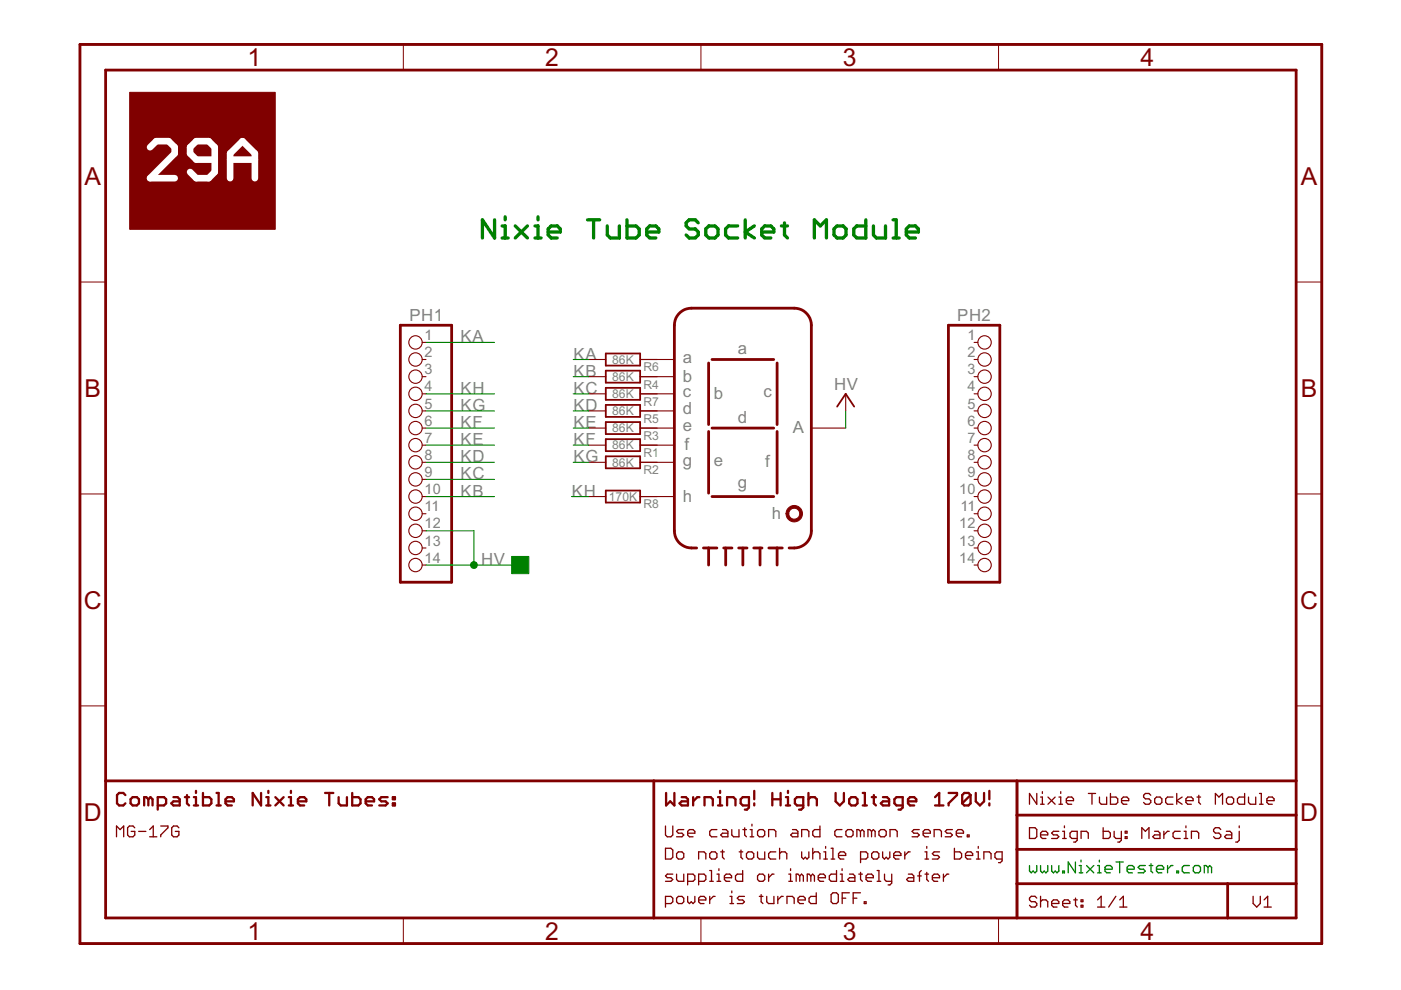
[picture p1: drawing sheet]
<svg xmlns="http://www.w3.org/2000/svg" width="297mm" height="210mm" viewBox="0 0 297 210" stroke-linecap="round" stroke-linejoin="round" font-family="sans-serif">
<g fill="none" stroke="#800000" stroke-width=".59">
<path d="M17 9.4h263.2v190.7h-263.2zM22.4 14.9h252.4v179.7h-252.4zM84.9 69h10.9v54.4h-10.9zM150.2 77v13M151 76.2h13M164.8 77v13M201.1 69h10.9v54.4h-10.9zM150.2 91.5v13.1M151 90.8h13M164.8 91.5v13.1M147.7 116.2a3.8 3.8 0 0 1-4.7-3.7v-43.5a3.6 3.6 0 0 1 3.6-3.7h21.8a3.6 3.6 0 0 1 3.6 3.7v43.5a3.8 3.8 0 0 1-4.7 3.7M149.1 116.2h2.9"/>
<path d="M150.2 116.2v3.6M151 105.3h13M153.4 116.2h1.8M153.9 116.2v3.6M156.6 116.2h1.8M157.5 116.2v3.6M159.8 116.2h1.8M161.1 116.2v3.6M163 116.2h2.9M164.8 116.2v3.6M22.4 165.6h252.4M138.6 165.6v29"/>
<path d="M215.6 165.6v29M215.6 172.8h59.2M215.6 180.1h59.2M215.6 187.4h59.2M260.3 187.4v7.2"/>
</g>
<g fill="none" stroke="#800000" stroke-width=".28">
<path d="M24.7 177.4v-2.3l.8 .8 .7-.8v2.3M28.6 175.5l-.4-.4h-.8l-.3 .4v1.5l.3 .4h.8l.4-.4v-.7h-.8M29.4 176.3h1.5M31.7 177.4h1.6M31.7 175.9l.8-.8v2.3M34.1 175.1h1.5v.4l-1.5 1.5v.4M37.9 175.5l-.4-.4h-.7l-.4 .4v1.5l.4 .4h.7l.4-.4v-.7h-.7M141.1 175.1v1.9l.4 .4h.7l.4-.4v-1.9M141.1 179.9h1.1l.4 .3v1.6l-.4 .3h-1.1zM145 175.9h-1.2l-.4 .4 .4 .4h.8l.4 .3-.4 .4h-1.2M145.8 176.7h1.5v-.4l-.4-.4h-.7l-.4 .4v.7l.4 .4h.7M152 175.9h-1.1l-.4 .4v.7l.4 .4h1.1"/>
<path d="M153.2 175.9h.7l.4 .4v1.1h-1.1l-.4-.4 .4-.3h1.1M155.2 175.9v1.1l.3 .4h1.2v-1.5M157.5 175.9h.8M157.9 175.5v1.5l.4 .4M159 177.4h.8M159 175.9h.4v1.5M159.4 174.8v.3M160.6 176.3l.4-.4h.8l.3 .4v.7l-.3 .4h-.8l-.4-.4zM163 177.4v-1.5h1.1l.4 .4v1.1M165.3 179.9v2.2M168 175.9h.8l.4 .4v1.1h-1.2l-.4-.4 .4-.3h1.2M170 177.4v-1.5h1.1l.4 .4v1.1"/>
<path d="M172.3 179.9v2.2M173.8 175.1v2.3h-1.1l-.4-.4v-.7l.4-.4h1.1M175 179.5v.4M176.2 179.9h.4v2.2M178.5 175.9h-1.1l-.4 .4v.7l.4 .4h1.1M179.3 176.3l.4-.4h.8l.4 .4v.7l-.4 .4h-.8l-.4-.4zM182.4 176.3l-.3-.4h-.4v1.5M182.4 176.3v1.1M182.4 176.3l.4-.4 .4 .4v1.1M184.8 176.3l-.4-.4h-.4v1.5M184.8 176.3v1.1M184.8 176.3l.4-.4 .3 .4v1.1"/>
<path d="M186.4 176.3l.4-.4h.7l.4 .4v.7l-.4 .4h-.7l-.4-.4zM188.7 177.4v-1.5h1.1l.4 .4v1.1M194.9 175.9h-1.1l-.4 .4 .4 .4h.7l.4 .3-.4 .4h-1.1M195.7 176.7h1.6v-.4l-.4-.4h-.8l-.4 .4v.7l.4 .4h.8M196.5 179.5v.4M198.1 177.4v-1.5h1.1l.4 .4v1.1M201.9 175.9h-1.1l-.4 .4 .4 .4h.7l.4 .3-.4 .4h-1.1M202.4 179.9v2.2h1.1l.4-.3v-.8l-.4-.4h-1.1M202.8 176.7h1.5v-.4l-.4-.4h-.8l-.3 .4v.7l.3 .4h.8M205.1 177h.4v.4h-.4zM207.4 179.5v.4M218.3 175.5h1.1l.4 .4v1.5l-.4 .4h-1.1z"/>
<path d="M219.8 168.2v2.3l-1.5-2.3v2.3M220.6 169h.4v1.5M220.6 170.5h.8M220.6 177h1.5v-.4l-.3-.3h-.8l-.4 .3v.8l.4 .4h.8M221 167.9v.3M222.2 169l1.5 1.5M223.7 169l-1.5 1.5M224.5 176.3h-1.1l-.4 .3 .4 .4h.7l.4 .4-.4 .4h-1.1M224.5 169h.4v1.5M224.5 170.5h.8M224.9 167.9v.3M225.3 177.8h.8"/>
<path d="M225.3 176.3h.4v1.5M225.7 175.1v.4M226.1 169.8h1.5v-.4l-.4-.4h-.7l-.4 .4v.7l.4 .4h.7M228.4 177.8h-1.2l-.3-.4v-.8l.3-.3h1.2v1.9l-.4 .3h-.4M229.2 177.8v-1.5h1.2l.3 .3v1.2M230.8 168.2h1.5M231.5 168.2v2.3M233.1 169v1.1l.4 .4h1.1v-1.5M233.9 175.5v2.3h1.1l.4-.4v-.8l-.4-.3h-1.1M235.4 168.2v2.3h1.2l.4-.4v-.7l-.4-.4h-1.2M236.2 176.3v1.1l.4 .4h1.1M237.7 176.3v1.9l-.3 .3h-.4"/>
<path d="M237.8 169.8h1.5v-.4l-.4-.4h-.7l-.4 .4v.7l.4 .4h.7M238.6 177.4h.4v.4h-.4zM238.6 176.3h.4v.3h-.4zM242.1 177.8v-2.3l.7 .8 .8-.8v2.3M244 168.6l-.4-.4h-.8l-.3 .4v.4l.3 .4h.8l.4 .4v.3l-.4 .4h-.8l-.3-.4M244.8 176.3h.8l.3 .3v1.2h-1.1l-.4-.4 .4-.4h1.1M245.2 169h.8l.3 .4v.7l-.3 .4h-.8l-.4-.4v-.7zM246.8 176.3v1.5M247.9 176.3h-.4l-.7 .7M248.7 169h-1.2l-.4 .4v.7l.4 .4h1.2M249.5 168.2v2.3M250.2 176.3h-1.1l-.4 .3v.8l.4 .4h1.1"/>
<path d="M250.6 169l-1.1 .8 1.1 .7M251.1 176.3h.3v1.5M251.1 177.8h.7M251.4 169.8h1.6v-.4l-.4-.4h-.8l-.4 .4v.7l.4 .4h.8M251.4 175.1v.4M252.6 177.8v-1.5h1.2l.3 .3v1.2M253.8 169h.8M254.2 168.6v1.5l.4 .4M257.7 170.5v-2.3l.7 .8 .8-.8v2.3M258.8 175.9l-.4-.4h-.7l-.4 .4v.4l.4 .3h.7l.4 .4v.4l-.4 .4h-.7l-.4-.4M260 176.3h.8l.4 .3v1.2h-1.2l-.4-.4 .4-.4h1.2M260.4 169h.8l.4 .4v.7l-.4 .4h-.8l-.4-.4v-.7z"/>
<path d="M262.7 176.3v1.9l-.3 .3h-.4M262.7 175.1v.4M263.9 168.2v2.3h-1.2l-.3-.4v-.7l.3-.4h1.2M264.7 169v1.1l.4 .4h1.1v-1.5M267 170.5h.8M267 168.2h.4v2.3M268.6 169.8h1.5v-.4l-.4-.4h-.7l-.4 .4v.7l.4 .4h.7M141.1 191.6h1.1l.4-.4v-.8l-.4-.3h-1.1v2.2M142.6 185.3h-1.1l-.4 .4 .4 .4h.7l.4 .4-.4 .4h-1.1M143.4 181l.4-.4h.8l.4 .4v.8l-.4 .3h-.8l-.4-.3zM143.4 185.3v1.2l.4 .4h1.2v-1.6M143.4 190.4l.4-.3h.8l.4 .3v.8l-.4 .4h-.8l-.4-.4z"/>
<path d="M145.8 186.9h1.1l.4-.4v-.8l-.4-.4h-1.1v2.3M145.8 190.1v1.1l.4 .4 .4-.4 .3 .4 .4-.4v-1.1M148.1 186.9h1.2l.3-.4v-.8l-.3-.4h-1.2v2.3M148.1 182.1v-1.5h1.2l.3 .4v1.1M148.1 190.8h1.5v-.4l-.3-.3h-.8l-.4 .3v.8l.4 .4h.8M150.5 190.1v1.5M150.5 186.9h.7M150.5 184.6h.4v2.3M150.9 180.6h.7l.4 .4v.8l-.4 .3h-.7l-.4-.3v-.8zM151.6 190.1h-.4l-.7 .7M152 186.9h.8M152 185.3h.4v1.6"/>
<path d="M152.4 184.2v.4M152.8 180.6h.8M153.2 180.2v1.6l.4 .3M153.6 186.1h1.5v-.4l-.4-.4h-.7l-.4 .4v.8l.4 .4h.7M154.8 190.1h.4v1.5M154.8 191.6h.7M155.2 188.9v.4M156.7 180.6h.8M157.1 180.2v1.6l.4 .3M157.5 184.6v2.3h-1.2l-.4-.4v-.8l.4-.4h1.2M157.8 190.1h-1.1l-.4 .3 .4 .4h.8l.3 .4-.3 .4h-1.2M158.3 181l.3-.4h.8l.4 .4v.8l-.4 .3h-.8l-.3-.3z"/>
<path d="M160.6 180.6v1.2l.4 .3h1.1v-1.5M160.6 185.7l.4-.4h.8l.3 .4v.8l-.3 .4h-.8l-.4-.4zM161 190.1h.8M161.4 189.7v1.5l.4 .4M162.6 190.1v1.1l.3 .4h1.2v-1.5M163 185.3v1.6M164.1 185.3h-.4l-.7 .8M164.5 180.6h-1.2l-.3 .4v.8l.3 .3h1.2M164.9 190.1v1.5M165.3 181l.4-.4h.7l.4 .4v1.1M166.1 190.1h-.4l-.8 .7M166.9 191.6v-1.5h1.1l.4 .3v1.2"/>
<path d="M167.2 186.9h.8M167.2 185.3h.4v1.6M167.6 184.2v.4M169.2 190.8h1.5v-.4l-.4-.3h-.7l-.4 .3v.8l.4 .4h.7M169.6 185.7l-.4-.4h-.4v1.6M169.6 185.7v1.2M169.6 185.7l.3-.4 .4 .4v1.2M170 180.6v1.2l.3 .3 .4-.3 .4 .3 .4-.3v-1.2M171.9 185.7l-.4-.4h-.3v1.6M171.9 185.7v1.2M171.9 185.7l.4-.4 .4 .4v1.2M172.3 181l.4-.4h.8l.3 .4v1.1"/>
<path d="M173.1 189.3v2.3h-1.2l-.4-.4v-.8l.4-.3h1.2M173.5 186.1h1.5v-.4l-.4-.4h-.7l-.4 .4v.8l.4 .4h.7M174.7 182.1h.7M174.7 180.6h.3v1.5M176.2 182.1h.8M176.2 189.7l.4-.4h.8l.3 .4v1.5l-.3 .4h-.8l-.4-.4zM177.4 184.6v2.3h-1.2l-.4-.4v-.8l.4-.4h1.2M177.8 181.4h1.5v-.4l-.4-.4h-.7l-.4 .4v.8l.4 .3h.7M178.2 186.9h.7M178.2 185.3h.3v1.6M178.5 184.2v.4M178.6 190.4h.7"/>
<path d="M180.1 189.3h-1.5v2.3M180.1 185.3h.8l.4 .4v1.2h-1.2l-.4-.4 .4-.4h1.2M180.9 190.4h.8M182.1 185.3h.7M182.4 189.3h-1.5v2.3M182.5 182.1h1.1l.4-.3v-.8l-.4-.4h-1.1v2.3M182.5 185v1.5l.3 .4M183.2 191.2h.4v.4h-.4zM183.6 186.1h1.6v-.4l-.4-.4h-.8l-.4 .4v.8l.4 .4h.8M184.8 181l.4-.4h.7l.4 .4v.8l-.4 .3h-.7l-.4-.3zM186 184.6h.4v2.3M186 186.9h.7"/>
<path d="M187.1 180.6v1.2l.4 .3 .4-.3 .4 .3 .4-.3v-1.2M187.5 185.3v1.2l.4 .4h1.2M189.1 185.3v1.9l-.4 .4h-.4M189.5 181.4h1.5v-.4l-.4-.4h-.7l-.4 .4v.8l.4 .3h.7M191.8 180.6v1.5M192.6 185.3h.8l.3 .4v1.2h-1.1l-.4-.4 .4-.4h1.1M193 180.6h-.4l-.8 .8M194.6 185.7h.7M195.3 184.6l-.4 .4v1.9M196.1 182.1h.8M196.1 180.6h.4v1.5M196.1 185.3h.8"/>
<path d="M196.5 185v1.5l.4 .4M197.7 186.1h1.5v-.4l-.4-.4h-.7l-.4 .4v.8l.4 .4h.7M199.2 180.6h-1.1l-.4 .4 .4 .4h.7l.4 .4-.4 .3h-1.1M200 185.3v1.6M201.2 185.3h-.4l-.8 .8M204.7 181.4h1.5v-.4l-.4-.4h-.7l-.4 .4v.8l.4 .3h.7M207 182.1h.8M207 180.6h.4v1.5M208.6 182.1v-1.5h1.1l.4 .4v1.1M212.5 182.1h-1.2l-.4-.3v-.8l.4-.4h1.2v1.9l-.4 .4h-.4M219.8 190.4l-.4-.4h-.7l-.4 .4v.4l.4 .4h.7l.4 .4v.3l-.4 .4h-.7l-.4-.4M220.6 190v2.3"/>
<path d="M220.6 191.2l.4-.4h.8l.3 .4v1.1M223 191.6h1.5v-.4l-.4-.4h-.7l-.4 .4v.7l.4 .4h.7M225.3 191.6h1.5v-.4l-.4-.4h-.7l-.4 .4v.7l.4 .4h.7M227.6 190.8h.8M228 190.4v1.5l.4 .4M229.2 190.8h.4v.4h-.4zM229.2 191.9h.4v.4h-.4zM232.7 192.3h1.6M232.7 190.8l.8-.8v2.3M236.6 190l-1.5 2.3M237.4 192.3h1.5M237.4 190.8l.8-.8v2.3"/>
<path d="M265.7 190v1.6l.7 .7 .8-.7v-1.6M268 190.8l.8-.8v2.3M268 192.3h1.5"/>
</g>
<g fill="none" stroke="#800000" stroke-width=".49">
<path d="M26.6 168.6l-.5-.5h-.8l-.5 .5v1.7l.5 .5h.8l.5-.5M28.1 169h.9l.5 .5v.8l-.5 .5h-.9l-.4-.5v-.8zM31.5 169.5l-.5-.5h-.4v1.8M31.5 169.5v1.3M31.5 169.5l.4-.5 .4 .5v1.3M33.4 170.8h1.4l.4-.5v-.8l-.4-.5h-1.4v2.7M36.8 169h.9l.4 .5v1.3h-1.3l-.5-.5 .5-.4h1.3M39.2 169h.9M39.6 168.6v1.7l.5 .5M41.1 169h.5v1.8M41.1 170.8h.9M41.6 167.7v.4"/>
<path d="M43 168.1v2.7h1.4l.4-.5v-.8l-.4-.5h-1.4M45.9 170.8h.9M45.9 168.1h.5v2.7M47.8 169.9h1.8v-.4l-.5-.5h-.8l-.5 .5v.8l.5 .5h.8M55.4 168.1v2.7l-1.8-2.7v2.7M56.5 169h.4v1.8M56.5 170.8h.8M56.9 167.7v.4M58.4 169l1.7 1.8M60.1 169l-1.7 1.8M61.2 169h.5v1.8M61.2 170.8h.9"/>
<path d="M61.7 167.7v.4M63.2 169.9h1.7v-.4l-.4-.5h-.9l-.4 .5v.8l.4 .5h.9M68.9 168.1h1.8M69.8 168.1v2.7M71.8 169v1.3l.4 .5h1.4v-1.8M74.7 168.1v2.7h1.3l.4-.5v-.8l-.4-.5h-1.3M77.5 169.9h1.8v-.4l-.4-.5h-.9l-.5 .5v.8l.5 .5h.9M82.2 169h-1.3l-.5 .5 .5 .4h.8l.5 .4-.5 .5h-1.3M83.3 169h.4v.5h-.4zM83.3 170.3h.4v.5h-.4zM141.2 168.1v2.7l.9-.9 .9 .9v-2.7M144.5 169h.9l.5 .5v1.3h-1.4l-.4-.5 .4-.4h1.4"/>
<path d="M147 169v1.8M148.3 169h-.5l-.8 .9M149.4 170.8v-1.8h1.3l.4 .5v1.3M152.2 169h.5v1.8M152.2 170.8h.9M152.7 167.7v.4M154.2 170.8v-1.8h1.3l.4 .5v1.3M158.8 170.8h-1.3l-.5-.5v-.8l.5-.5h1.3v2.2l-.4 .5h-.5M159.9 167.7v1.8M159.9 170.3v.5M163.7 168.1v2.7M163.7 169.5h1.8"/>
<path d="M165.5 168.1v2.7M166.6 169h.5v1.8M166.6 170.8h.9M167.1 167.7v.4M170.3 170.8h-1.3l-.5-.5v-.8l.5-.5h1.3v2.2l-.4 .5h-.5M171.4 169.5l.5-.5h.8l.5 .5v1.3M171.4 168.1v2.7M177.2 168.1v1.8l.9 .9 .8-.9v-1.8M180.5 169h.9l.4 .5v.8l-.4 .5h-.9l-.5-.5v-.8zM182.9 170.8h.9M182.9 168.1h.5v2.7M184.8 169h.9"/>
<path d="M185.3 168.6v1.7l.4 .5M187.2 169h.9l.4 .5v1.3h-1.3l-.4-.5 .4-.4h1.3M191.4 170.8h-1.3l-.5-.5v-.8l.5-.5h1.3v2.2l-.5 .5h-.4M192.5 169.9h1.8v-.4l-.5-.5h-.9l-.4 .5v.8l.4 .5h.9M198.2 170.8h1.8M198.2 169l.9-.9v2.7M201.1 168.1h1.8v.5l-1.8 1.7v.5M205.8 168.6v1.7l-.5 .5h-.9l-.4-.5M205.8 168.6l-.5-.5h-.9l-.4 .5v1.7M205.8 168.6l-1.8 1.7M206.9 168.1v1.8l.9 .9 .8-.9v-1.8M209.8 167.7v1.8"/>
<path d="M209.8 170.3v.5"/>
</g>
<path d="M27.5 19.6h30.9v29h-30.9z" fill="#800000" stroke="#800000" stroke-width=".21"/>
<g fill="none" stroke="#800000" stroke-width=".23">
<path d="M89.5 72.6h.8M89.5 76.2h.8M89.5 79.9h.8M124.8 76.2h3.6M124.8 79.9h3.6M135.7 76.2h7.3M135.7 79.9h7.3M206.5 72.6h.8M206.5 76.2h.8M206.5 79.9h.8M89.5 83.5h.8M89.5 87.1h.8"/>
<path d="M89.5 90.8h.8M89.5 94.4h.8M89.5 98h.8M124.8 83.5h3.6M124.8 87.1h3.6M124.8 90.8h3.6M124.8 94.4h3.6M124.8 98h3.6M135.7 83.5h7.3M135.7 87.1h7.3M135.7 90.8h7.3M135.7 94.4h7.3"/>
<path d="M135.7 98h7.3M172 90.8h7.3M179.3 83.5v3.6M206.5 83.5h.8M206.5 87.1h.8M206.5 90.8h.8M206.5 94.4h.8M206.5 98h.8M89.5 101.6h.8M89.5 105.3h.8M89.5 108.9h.8M89.5 112.5h.8"/>
<path d="M89.5 116.2h.8M89.5 119.8h.8M124.8 105.3h3.6M135.7 105.3h7.3M206.5 101.6h.8M206.5 105.3h.8M206.5 108.9h.8M206.5 112.5h.8M206.5 116.2h.8M206.5 119.8h.8"/>
<circle cx="88.1" cy="79.9" r="1.42"/>
<circle cx="88.1" cy="76.2" r="1.42"/>
<circle cx="88.1" cy="72.6" r="1.42"/>
<circle cx="208.7" cy="72.6" r="1.42"/>
<circle cx="208.7" cy="79.9" r="1.42"/>
<circle cx="208.7" cy="76.2" r="1.42"/>
<circle cx="88.1" cy="83.5" r="1.42"/>
<circle cx="88.1" cy="87.1" r="1.42"/>
<circle cx="88.1" cy="98" r="1.42"/>
<circle cx="88.1" cy="94.4" r="1.42"/>
<circle cx="88.1" cy="90.8" r="1.42"/>
<circle cx="208.7" cy="83.5" r="1.42"/>
<circle cx="208.7" cy="87.1" r="1.42"/>
<circle cx="208.7" cy="94.4" r="1.42"/>
<circle cx="208.7" cy="90.8" r="1.42"/>
<circle cx="208.7" cy="98" r="1.42"/>
<circle cx="88.1" cy="112.5" r="1.42"/>
<circle cx="88.1" cy="105.3" r="1.42"/>
<circle cx="88.1" cy="116.2" r="1.42"/>
<circle cx="88.1" cy="108.9" r="1.42"/>
<circle cx="88.1" cy="101.6" r="1.42"/>
<circle cx="88.1" cy="119.8" r="1.42"/>
<circle cx="208.7" cy="101.6" r="1.42"/>
<circle cx="208.7" cy="112.5" r="1.42"/>
<circle cx="208.7" cy="105.3" r="1.42"/>
<circle cx="208.7" cy="108.9" r="1.42"/>
<circle cx="208.7" cy="119.8" r="1.42"/>
<circle cx="208.7" cy="116.2" r="1.42"/>
</g>
<g fill="none" stroke="#800000" stroke-width=".21">
<path d="M22.4 14.9h252.4v179.7h-252.4zM85.5 9.4v5.5M148.6 9.4v5.5M211.7 9.4v5.5M17 59.8h5.4M274.8 59.8h5.4M17 104.7h5.4M274.8 104.7h5.4M17 149.7h5.4M274.8 149.7h5.4M215.8 165.6v29M215.8 172.8h59"/>
<path d="M274.8 165.6h-136.2v29M85.5 194.6v5.5M148.6 194.6v5.5M211.7 194.6v5.5M215.8 187.4h59M215.8 180.1h59M260.3 187.4v7.2"/>
</g>
<path d="M17 9.4h263.2v190.7h-263.2z" fill="none" stroke="#800000" stroke-width=".44"/>
<path d="M128.4 75h7.3v2.5h-7.3zM128.4 78.6h7.3v2.5h-7.3zM128.4 82.2h7.3v2.6h-7.3zM128.4 85.9h7.3v2.5h-7.3zM128.4 89.5h7.3v2.5h-7.3zM128.4 93.1h7.3v2.6h-7.3zM128.4 96.8h7.3v2.5h-7.3zM177.5 86.2l1.8-2.7 1.8 2.7M128.4 104h7.3v2.6h-7.3z" fill="none" stroke="#800000" stroke-width=".38"/>
<path d="M167.1 107.8a1.74 1.74 0 0 1 2.8 .2 1.74 1.74 0 0 1-1 2.6 1.74 1.74 0 0 1-2.3-1.7h.6a1.16 1.16 0 0 1 1.7-1 1.16 1.16 0 0 1 .2 2 1.16 1.16 0 0 1-1.8-.7l-.1-.3h-.6z" fill-rule="evenodd" fill="#800000" stroke="#800000" stroke-width=".21"/>
<path d="M108.5 118h3.6v3.6h-3.6z" fill="#008000" stroke="#008000" stroke-width=".21"/>
<g fill="none" stroke="#008000" stroke-width=".7">
<path d="M104.9 46.6v3.9l-2.6-3.9v3.9M106.5 47.9h.6v2.6M106.5 50.5h1.2M107.1 46v.6M109.2 47.9l2.6 2.6M111.8 47.9l-2.6 2.6M113.4 47.9h.7v2.6M113.4 50.5h1.3M114.1 46v.6M116.2 49.2h2.6v-.7l-.6-.6h-1.3l-.7 .6v1.3l.7 .7h1.3M124.6 46.6h2.5M125.9 46.6v3.9"/>
<path d="M128.8 47.9v1.9l.6 .7h1.9v-2.6M132.9 46.6v3.9h2l.6-.7v-1.3l-.6-.6h-2M137.1 49.2h2.6v-.7l-.7-.6h-1.2l-.7 .6v1.3l.7 .7h1.2M148 47.2l-.6-.6h-1.3l-.6 .6v.7l.6 .6h1.3l.6 .7v.6l-.6 .7h-1.3l-.6-.7M149.6 48.5l.7-.6h1.3l.6 .6v1.3l-.6 .7h-1.3l-.7-.7zM156.4 47.9h-1.9l-.7 .6v1.3l.7 .7h1.9M158 46.6v3.9M159.9 47.9l-1.9 1.3 1.9 1.3M161.5 49.2h2.6v-.7l-.7-.6h-1.3l-.6 .6v1.3l.6 .7h1.3M165.7 47.9h1.3M166.3 47.2v2.6l.7 .7M172.7 50.5v-3.9l1.2 1.3 1.3-1.3v3.9"/>
<path d="M177.5 47.9h1.3l.6 .6v1.3l-.6 .7h-1.3l-.7-.7v-1.3zM183.6 46.6v3.9h-1.9l-.7-.7v-1.3l.7-.6h1.9M185.2 47.9v1.9l.6 .7h1.9v-2.6M189.4 50.5h1.2M189.4 46.6h.6v3.9M192.2 49.2h2.5v-.7l-.6-.6h-1.3l-.6 .6v1.3l.6 .7h1.3"/>
</g>
<g fill="none" stroke="#008000" stroke-width=".28">
<path d="M218.3 183.5v1.2l.4 .4 .3-.4 .4 .4 .4-.4v-1.2M220.6 183.5v1.2l.4 .4 .4-.4 .4 .4 .3-.4v-1.2M223 183.5v1.2l.4 .4 .3-.4 .4 .4 .4-.4v-1.2M225.3 184.7h.4v.4h-.4zM228 182.8v2.3l-1.5-2.3v2.3M228.8 185.1h.8M228.8 183.5h.4v1.6M229.2 182.4v.4M230.4 183.5l1.5 1.6M231.9 183.5l-1.5 1.6M232.7 185.1h.8M232.7 183.5h.4v1.6"/>
<path d="M233.1 182.4v.4M234.3 184.3h1.5v-.4l-.4-.4h-.7l-.4 .4v.8l.4 .4h.7M236.6 182.8h1.5M237.4 182.8v2.3M239 184.3h1.5v-.4l-.4-.4h-.8l-.3 .4v.8l.3 .4h.8M242.8 183.5h-1.1l-.4 .4 .4 .4h.7l.4 .4-.4 .4h-1.1M243.6 183.5h.8M244 183.1v1.6l.4 .4M245.2 184.3h1.5v-.4l-.4-.4h-.7l-.4 .4v.8l.4 .4h.7M247.5 183.5v1.6M248.7 183.5h-.4l-.8 .8M249.5 184.7h.4v.4h-.4z"/>
<path d="M252.2 183.5h-1.2l-.3 .4v.8l.3 .4h1.2M253 183.9l.4-.4h.7l.4 .4v.8l-.4 .4h-.7l-.4-.4zM256.1 183.9l-.4-.4h-.4v1.6M256.1 183.9v1.2M256.1 183.9l.4-.4 .4 .4v1.2"/>
</g>
<g fill="none" stroke="#008000" stroke-width=".23">
<path d="M90.3 72.6h14.5M121.5 76.2h3.3M121.5 79.9h3.3M90.3 83.5h14.5M90.3 98h14.5M90.3 87.1h14.5M90.3 90.8h14.5M90.3 94.4h14.5M121.5 83.5h3.3M121.5 98h3.3M121.5 87.1h3.3M121.5 90.8h3.3"/>
<path d="M121.5 94.4h3.3M179.3 87.1v3.7M90.3 101.6h14.5M90.3 119.8h18.2M90.3 112.5h10.2v7.3M90.3 105.3h14.5M121.2 105.3h3.6"/>
</g>
<circle cx="100.5" cy="119.8" r=".72" fill="#008000" stroke="#008000" stroke-width=".21"/>
<path d="M31.8 31.2l1.3-1.3h2.6l1.3 1.3v1.3l-5.2 5.3h5.2M45.5 33.8h-3.9l-1.3-1.3v-1.3l1.3-1.3h2.6l1.3 1.3v5.3l-1.3 1.3h-2.6l-1.3-1.3M48.8 33.8h5.2M48.8 37.8v-5.3l2.6-2.6 2.6 2.6v5.3" fill="none" stroke="#fff" stroke-width="1.4"/>
<g font-size="5.9" fill="#800000">
<text x="52.5" y="14">1</text>
<text x="115.6" y="14">2</text>
<text x="178.7" y="14">3</text>
<text x="241.8" y="14">4</text>
<text x="17.9" y="39.2">A</text>
<text x="275.8" y="39.2">A</text>
<text x="17.9" y="84.1">B</text>
<text x="275.8" y="84.1">B</text>
<text x="17.8" y="129.1">C</text>
<text x="275.6" y="129.1">C</text>
<text x="17.8" y="174">D</text>
<text x="275.6" y="174">D</text>
<text x="52.5" y="199.2">1</text>
<text x="115.6" y="199.2">2</text>
<text x="178.7" y="199.2">3</text>
<text x="241.8" y="199.2">4</text>
</g>
<g font-size="4" fill="#808080">
<text x="86.8" y="68.1">PH1</text>
<text x="203" y="68.1">PH2</text>
<text x="97.6" y="72.6">KA</text>
<text x="121.6" y="76.2">KA</text>
<text x="144.8" y="77">a</text>
<text x="156.4" y="75.1">a</text>
<text x="97.6" y="83.5">KH</text>
<text x="121.6" y="83.5">KC</text>
<text x="121.6" y="79.9">KB</text>
<text x="144.8" y="81">b</text>
<text x="176.9" y="82.6">HV</text>
<text x="97.6" y="87.1">KG</text>
<text x="121.6" y="87.1">KD</text>
<text x="144.8" y="84.2">c</text>
<text x="144.8" y="87.9">d</text>
<text x="151.3" y="84.6">b</text>
<text x="156.4" y="89.7">d</text>
<text x="161.9" y="84.2">c</text>
<text x="97.6" y="90.8">KF</text>
<text x="97.6" y="94.4">KE</text>
<text x="121.6" y="94.4">KF</text>
<text x="121.6" y="90.8">KE</text>
<text x="144.8" y="91.5">e</text>
<text x="145.2" y="95.5">f</text>
<text x="168.1" y="91.8">A</text>
<text x="97.6" y="101.7">KC</text>
<text x="97.6" y="98">KD</text>
<text x="121.6" y="98">KG</text>
<text x="144.8" y="98.7">g</text>
<text x="151.3" y="98.7">e</text>
<text x="162.2" y="99.1">f</text>
<text x="97.6" y="105.3">KB</text>
<text x="121.2" y="105.3">KH</text>
<text x="144.8" y="106.4">h</text>
<text x="156.4" y="103.5">g</text>
<text x="163.7" y="110">h</text>
<text x="102" y="119.8">HV</text>
</g>
<g font-size="3.4" fill="#808080">
<text x="90" y="72.1">1</text>
<text x="90" y="75.7">2</text>
<text x="205.1" y="72.1">1</text>
<text x="205.1" y="75.7">2</text>
<text x="90" y="79.4">3</text>
<text x="90" y="83">4</text>
<text x="205.1" y="79.4">3</text>
<text x="205.1" y="83">4</text>
<text x="90" y="86.6">5</text>
<text x="205.1" y="86.6">5</text>
<text x="90" y="90.2">6</text>
<text x="90" y="93.9">7</text>
<text x="205.1" y="90.2">6</text>
<text x="205.1" y="93.9">7</text>
<text x="90" y="97.5">8</text>
<text x="90" y="101.1">9</text>
<text x="205.1" y="97.5">8</text>
<text x="205.1" y="101.1">9</text>
<text x="90" y="104.8">10</text>
<text x="203.4" y="104.8">10</text>
<text x="90" y="108.4">11</text>
<text x="90" y="112">12</text>
<text x="203.4" y="112">12</text>
<text x="203.6" y="108.4">11</text>
<text x="90" y="115.7">13</text>
<text x="90" y="119.3">14</text>
<text x="203.4" y="115.7">13</text>
<text x="203.4" y="119.3">14</text>
</g>
<g font-size="2.9" fill="#808080">
<text x="129.8" y="77.1">86K</text>
<text x="129.8" y="80.8">86K</text>
<text x="136.4" y="78.7">R6</text>
<text x="136.4" y="82.4">R4</text>
<text x="129.8" y="88">86K</text>
<text x="129.8" y="84.4">86K</text>
<text x="136.4" y="89.6">R5</text>
<text x="136.4" y="86">R7</text>
<text x="129.8" y="95.3">86K</text>
<text x="129.8" y="91.7">86K</text>
<text x="136.4" y="93.3">R3</text>
<text x="129.8" y="98.9">86K</text>
<text x="136.4" y="100.5">R2</text>
<text x="136.4" y="96.9">R1</text>
<text x="129.1" y="106.2">170K</text>
<text x="136.4" y="107.8">R8</text>
</g>
</svg>
